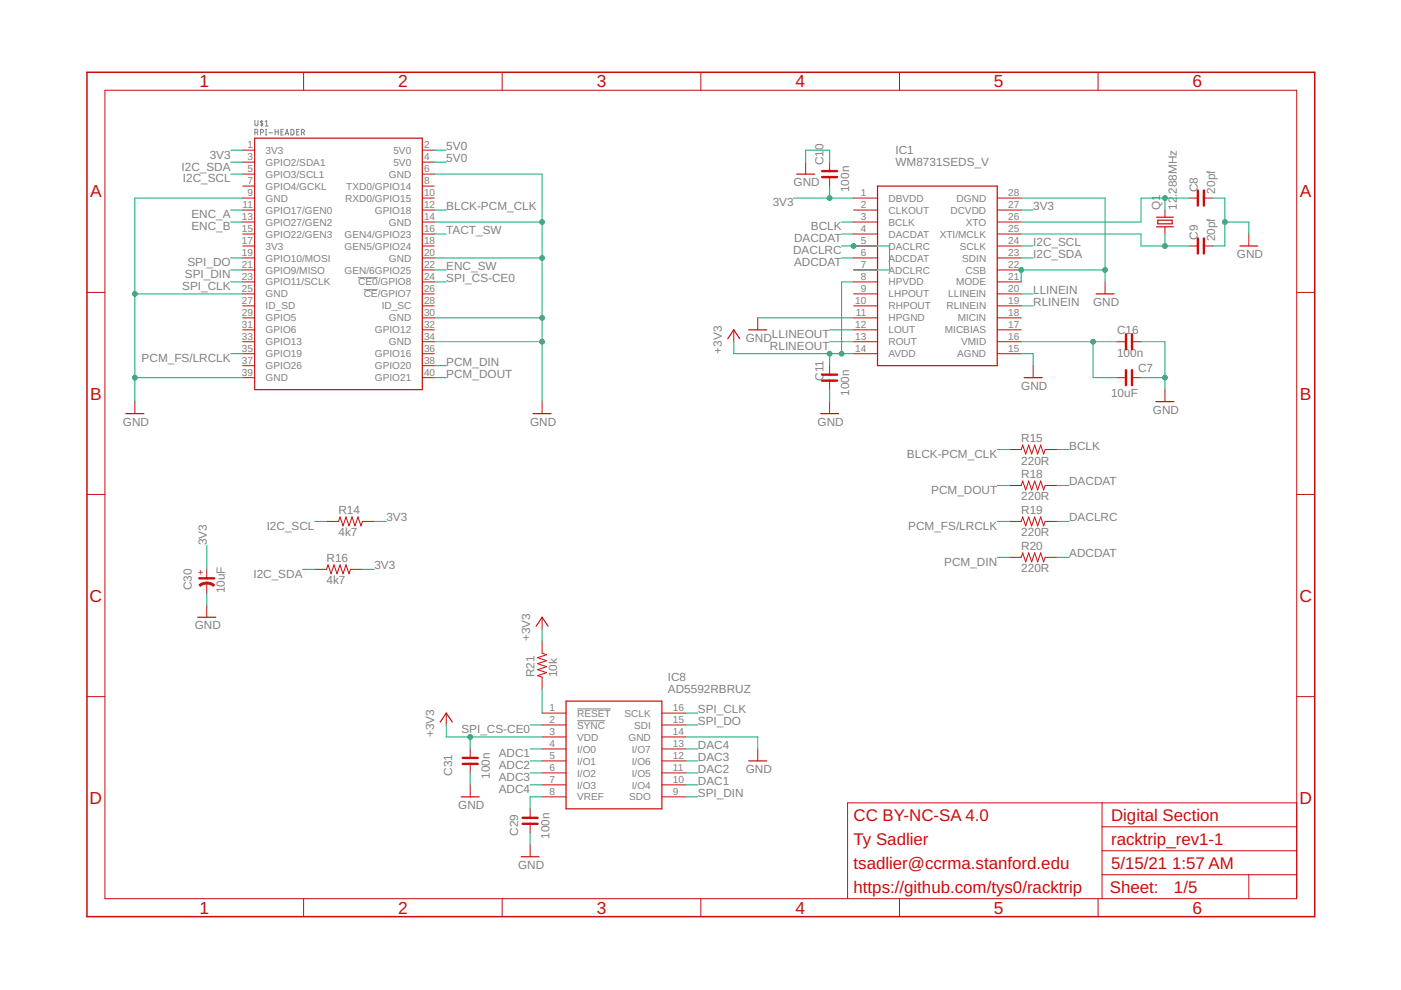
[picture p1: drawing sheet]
<svg xmlns="http://www.w3.org/2000/svg" width="297mm" height="210mm" viewBox="0 0 297 210" stroke-linecap="round" stroke-linejoin="round" font-family="sans-serif">
<g fill="none" stroke="#808080" stroke-width=".21">
<path d="M54 28.1h.5l.2-.3-.1-.2-.6-.2v1.2M54 25.5v.9l.3 .3 .4-.2v-1M54.4 28.1l.3 .5M55.2 28.1l.6-.1v-.4l-.6-.2v1.2M55.5 25.5v1.2M55.7 25.7h-.4l-.1 .2 .5 .5-.1 .2-.4-.1M56.2 25.8l.3-.3v1.2M56.2 26.7h.7M56.3 27.4h.2M56.3 28.6h.2M56.4 27.4v1.2M57 28.2h.8"/>
<path d="M58.3 27.4v1.2M58.3 28h.7M59 27.4v1.2M59.6 28h.3M60.1 27.4h-.5v1.2h.5M60.5 28.6l.3-1.2 .4 1.2M60.5 28.3h.6M61.7 27.4l.4 .1 .2 .1v.8l-.2 .2h-.4zM62.9 28h.4M63.4 27.4h-.5v1.2h.5M63.9 28.1l.6-.1v-.4l-.6-.2v1.2M64.3 28.1l.3 .5"/>
<path d="M75.9 58.9h4.2M77.1 61.4h3M122.4 150.3h7.1M122.4 152.8h5.9"/>
</g>
<g fill="none" stroke="#c90d0c" stroke-width=".25">
<path d="M54 29.3h35.5v53.3h-35.5zM168.9 36.9h3.8M186.1 39.5h25.3v38h-25.3zM245.2 46.1h3.6M245.2 48.1h3.6M245.5 46.7h3v.8h-3zM262.9 52.2h3.8M154.3 71.8l1.3-1.9 1.2 1.9M158.7 69.9h3.9M232.4 62.3h3.8M26.7 87.7h3.8M113 87.7h3.8"/>
<path d="M174 87.7h3.8M217.1 80.1h3.9M245.1 85.2h3.8M41.9 130.9h3.8M113.7 132.8l1.2-1.9 1.3 1.9M93.3 153.1l1.3-1.9 1.3 1.9M120 148.7h20.3v22.8h-20.3zM97.8 169h3.8M158.7 161.3h3.9M110.5 181.7h3.8"/>
</g>
<g fill="none" stroke="#c90d0c" stroke-width=".21">
<path d="M22.2 19.1h252.7v171.4h-252.7zM64.4 15.3v3.8M106.5 15.3v3.8M148.6 15.3v3.8M190.7 15.3v3.8M232.8 15.3v3.8M51.5 31.8h2.5M51.5 34.4h2.5M51.5 36.9h2.5M51.5 39.5h2.5M89.5 31.8h2.6M89.5 34.4h2.6"/>
<path d="M89.5 36.9h2.6M89.5 39.5h2.6M170.8 34.4v2.5M175.9 34.4v1.9M175.9 37.5v2M51.5 42h2.5M51.5 44.5h2.5M51.5 47.1h2.5M51.5 49.6h2.5M51.5 52.2h2.5M51.5 54.7h2.5M51.5 57.2h2.5"/>
<path d="M51.5 59.8h2.5M89.5 42h2.6M89.5 44.5h2.6M89.5 47.1h2.6M89.5 49.6h2.6M89.5 52.2h2.6M89.5 54.7h2.6M89.5 57.2h2.6M89.5 59.8h2.6M181 42h5.1M181 44.5h5.1M181 47.1h5.1"/>
<path d="M181 49.6h5.1M181 52.2h5.1M181 54.7h5.1M181 57.2h5.1M181 59.8h5.1M211.4 42h5.1M211.4 44.5h5.1M211.4 47.1h5.1M211.4 49.6h5.1M211.4 52.2h5.1M211.4 54.7h5.1M211.4 57.2h5.1"/>
<path d="M211.4 59.8h5.1M234.3 59.8v2.5M247 44.5v1.6M247 48.1v1.5M252.1 42h1.9M252.1 52.2h1.9M255.2 42h2M255.2 52.2h2M264.8 49.6v2.6M18.4 62h3.8M51.5 62.3h2.5M51.5 64.9h2.5"/>
<path d="M51.5 67.4h2.5M51.5 69.9h2.5M51.5 72.5h2.5M51.5 75h2.5M51.5 77.5h2.5M89.5 62.3h2.6M89.5 64.9h2.6M89.5 67.4h2.6M89.5 69.9h2.6M89.5 72.5h2.6M89.5 75h2.6M89.5 77.5h2.6"/>
<path d="M155.6 69.9v2.6M160.7 67.4v2.5M175.9 77.5v1.9M181 62.3h5.1M181 64.9h5.1M181 67.4h5.1M181 69.9h5.1M181 72.5h5.1M181 75h5.1M211.4 62.3h5.1M211.4 64.9h5.1M211.4 67.4h5.1"/>
<path d="M211.4 69.9h5.1M211.4 72.5h5.1M211.4 75h5.1M219.1 77.5v2.6M236.8 72.5h1.9M240 72.5h1.9M274.9 62h3.8M28.6 85.2v2.5M51.5 80.1h2.5M89.5 80.1h2.6M114.9 85.2v2.5M175.9 80.7v1.9"/>
<path d="M175.9 85.2v2.5M214 95.3h2.5l.3-.9 .7 1.9 .6-1.9 .6 1.9 .7-1.9 .6 1.9 .6-1.9 .7 1.9 .3-1h2.5M236.8 80.1h1.9M240 80.1h1.9M247 82.6v2.6M18.4 104.8h3.8M69.2 110.6h2.6l.3-1 .6 1.9 .7-1.9 .6 1.9 .6-1.9 .7 1.9 .6-1.9 .6 1.9 .4-.9h2.5M214 110.6h2.5l.3-1 .7 1.9 .6-1.9 .6 1.9 .7-1.9 .6 1.9 .6-1.9 .7 1.9 .3-.9h2.5M214 102.9h2.5l.3-.9 .7 1.9 .6-1.9 .6 1.9 .7-1.9 .6 1.9 .6-1.9 .7 1.9 .3-1h2.5M214 118.2h2.5l.3-1 .7 1.9 .6-1.9 .6 1.9 .7-1.9 .6 1.9 .6-1.9 .7 1.9 .3-.9h2.5M274.9 104.8h3.8M43.8 120.7v1.9"/>
<path d="M43.8 123.6v2.2M43.8 128.3v2.6M43.8 123.6l.1 .1M66.7 120.7h2.5l.4-.9 .6 1.9 .6-1.9 .7 1.9 .6-1.9 .6 1.9 .7-1.9 .6 1.9 .3-1h2.6M114.9 136v2.5l1 .3-1.9 .6 1.9 .7-1.9 .6 1.9 .7-1.9 .6 1.9 .6-1.9 .7 .9 .3v2.5M114.9 130.9v2.5M18.4 147.7h3.8M94.6 151.2v2.5M99.7 158.8v1.9M114.9 151.2h5.1M114.9 153.7h5.1M114.9 156.3h5.1"/>
<path d="M114.9 158.8h5.1M140.3 151.2h5.1M140.3 153.7h5.1M140.3 156.3h5.1M140.3 158.8h5.1M160.7 158.8v2.5M274.9 147.7h3.8M99.7 162v1.9M99.7 166.4v2.6M112.4 171.5v1.9M112.4 174.7v1.9M112.4 179.1v2.6"/>
<path d="M114.9 161.3h5.1M114.9 163.9h5.1M114.9 166.4h5.1M114.9 169h5.1M140.3 161.3h5.1M140.3 163.9h5.1M140.3 166.4h5.1M140.3 169h5.1M233.7 170.2v20.3M233.7 175.3h41.2M274.9 170.2h-95.2v20.3M64.4 190.5v3.9"/>
<path d="M106.5 190.5v3.9M148.6 190.5v3.9M190.7 190.5v3.9M232.8 190.5v3.9M233.7 185.5h41.2M233.7 180.4h41.2M264.8 185.5v5"/>
</g>
<g fill="none" stroke="#c90d0c" stroke-width=".51">
<path d="M174.3 36.3h3.2M174.3 37.5h3.2M254 40.4v3.2M254 50.6v3.1M255.2 40.4v3.2M255.2 50.6v3.1M174.3 79.4h3.2M238.7 70.9v3.1M238.7 78.5v3.2M240 70.9v3.1M240 78.5v3.2M174.3 80.7h3.2"/>
<path d="M42.2 122.6h3.2M98.1 160.7h3.2M98.1 162h3.2M110.8 173.4h3.2M110.8 174.7h3.2"/>
</g>
<path d="M18.4 15.3h260.3v179.1h-260.3z" fill="none" stroke="#c90d0c" stroke-width=".32"/>
<g fill="#c90d0c" stroke="#c90d0c" stroke-width=".21">
<path d="M43.8 123.4l.7 .1 1 .5-.3 .3-.6-.3-.8-.2z" fill-rule="evenodd"/>
<path d="M42.2 124l.6-.4 1-.2v.4l-.7 .2-.7 .3z" fill-rule="evenodd"/>
</g>
<g fill="none" stroke="#0dab76" stroke-width=".21">
<path d="M48.9 34.4h2.6M48.9 31.8h2.6M48.9 36.9h2.6M92.1 34.4h2.5M92.1 31.8h2.5M92.1 36.9h22.8v48.3M170.8 34.4v-2.6h5.1v2.6M175.9 39.5v2.5M48.9 54.7h2.6M48.9 44.5h2.6M48.9 57.2h2.6M48.9 47.1h2.6"/>
<path d="M48.9 59.8h2.6M51.5 42h-22.9v43.2M92.1 49.6h2.5M92.1 54.7h22.8M92.1 44.5h2.5M92.1 57.2h2.5M92.1 47.1h22.8M92.1 59.8h2.5M168.3 42h12.7M178.4 52.2h10.2v5h-7.6M178.4 49.6h2.6M178.4 54.7h2.6"/>
<path d="M178.4 47.1h2.6M181 59.8h-2.6v15.2M216.5 52.2h2.6M216.5 49.6h25.4v2.6h10.2M216.5 54.7h2.6M216.5 44.5h2.6M216.5 42h17.8v17.8M234.3 57.2h-17.8v2.6M247 42v2.5M247 49.6v2.6M252.1 42h-10.2v5.1h-25.4M257.2 42h2.5v10.2h-2.5"/>
<path d="M259.7 47.1h5.1v2.5M28.6 62.3h22.9M48.9 75h2.6M92.1 72.5h22.8M92.1 67.4h22.8M92.1 77.5h2.5M155.6 72.5v2.5h25.4M160.7 67.4h20.3M175.9 69.9h5.1M175.9 72.5h5.1M175.9 75v2.5M216.5 72.5h20.3"/>
<path d="M216.5 62.3h2.6M216.5 64.9h2.6M216.5 75h2.6v2.5M231.8 72.5v7.6h5M241.9 72.5h5.1v10.1M28.6 80.1h22.9M92.1 80.1h2.5M175.9 82.6v2.6M211.4 95.3h2.6M224.1 95.3h2.6M241.9 80.1h5.1M43.8 115.6v5.1"/>
<path d="M66.7 110.6h2.5M79.4 110.6h2.5M211.4 110.6h2.6M211.4 102.9h2.6M211.4 118.2h2.6M224.1 110.6h2.6M224.1 102.9h2.6M224.1 118.2h2.6M43.8 125.8v2.5M64.2 120.7h2.5M76.9 120.7h2.5M114.9 133.4v2.6"/>
<path d="M94.6 153.7v2.6h20.3M99.7 156.3v2.5M112.4 153.7h2.5M112.4 158.8h2.5M114.9 146.1v5.1M145.4 156.3h15.3v2.5M145.4 153.7h2.6M145.4 151.2h2.6M145.4 158.8h2.6M99.7 163.9v2.5M112.4 176.6v2.5M112.4 161.3h2.5"/>
<path d="M112.4 163.9h2.5M112.4 166.4h2.5M114.9 169h-2.5v2.5M145.4 169h2.6M145.4 161.3h2.6M145.4 163.9h2.6M145.4 166.4h2.6"/>
</g>
<g fill="#0dab76" stroke="#0dab76" stroke-width=".21">
<circle cx="247" cy="52.2" r=".51"/>
<circle cx="175.9" cy="42" r=".51"/>
<circle cx="216.5" cy="57.2" r=".51"/>
<circle cx="234.3" cy="57.2" r=".51"/>
<circle cx="247" cy="80.1" r=".51"/>
<circle cx="259.7" cy="47.1" r=".51"/>
<circle cx="28.6" cy="62.3" r=".51"/>
<circle cx="28.6" cy="80.1" r=".51"/>
<circle cx="114.9" cy="54.7" r=".51"/>
<circle cx="114.9" cy="47.1" r=".51"/>
<circle cx="114.9" cy="72.5" r=".51"/>
<circle cx="114.9" cy="67.4" r=".51"/>
<circle cx="231.8" cy="72.5" r=".51"/>
<circle cx="175.9" cy="75" r=".51"/>
<circle cx="178.4" cy="75" r=".51"/>
<circle cx="99.7" cy="156.3" r=".51"/>
<circle cx="247" cy="42" r=".51"/>
<circle cx="181" cy="52.2" r=".51"/>
</g>
<g font-size="3.7" fill="#c90d0c">
<text x="42.3" y="18.5">1</text>
<text x="84.4" y="18.5">2</text>
<text x="126.5" y="18.5">3</text>
<text x="168.6" y="18.5">4</text>
<text x="210.7" y="18.5">5</text>
<text x="252.9" y="18.5">6</text>
<text x="19.1" y="41.9">A</text>
<text x="275.6" y="41.9">A</text>
<text x="19.1" y="84.7">B</text>
<text x="275.6" y="84.7">B</text>
<text x="19" y="127.6">C</text>
<text x="275.5" y="127.6">C</text>
<text x="19" y="170.4">D</text>
<text x="275.5" y="170.4">D</text>
<text x="42.3" y="193.7">1</text>
<text x="84.4" y="193.7">2</text>
<text x="126.5" y="193.7">3</text>
<text x="168.6" y="193.7">4</text>
<text x="210.7" y="193.7">5</text>
<text x="252.9" y="193.7">6</text>
</g>
<g font-size="3.6" fill="#c90d0c">
<text x="181" y="179.1">Ty Sadlier</text>
<text x="181" y="174">CC BY-NC-SA 4.0</text>
<text x="235.6" y="179.1">racktrip_rev1-1</text>
<text x="235.6" y="174">Digital Section</text>
<text x="181" y="184.2">tsadlier@ccrma.stanford.edu</text>
<text x="235.6" y="184.2">5/15/21</text>
<text x="248.5" y="184.2">1:57 AM</text>
<text x="181" y="189.3">https://github.com/tys0/racktrip</text>
<text x="235.3" y="189.4">Sheet:</text>
<text x="248.9" y="189.3">1/5</text>
</g>
<g font-size="2.5" fill="#808080">
<text x="44.5" y="33.6">3V3</text>
<text x="94.6" y="31.8">5V0</text>
<text x="94.6" y="34.4">5V0</text>
<text x="174.6" y="35" transform="rotate(-90 174.6 35)">C1</text>
<text x="174.6" y="31.8" transform="rotate(-90 174.6 31.8)">0</text>
<text x="189.9" y="35.3">WM8731SEDS_V</text>
<text x="189.9" y="32.7">IC1</text>
<text x="38.5" y="36.2">I2C_SDA</text>
<text x="38.8" y="38.7">I2C_SCL</text>
<text x="168.3" y="39.5">GND</text>
<text x="180" y="40.7" transform="rotate(-90 180 40.7)">100n</text>
<text x="249.5" y="41.8" transform="rotate(-90 249.5 41.8)">.288MHz</text>
<text x="254" y="40.7" transform="rotate(-90 254 40.7)">C8</text>
<text x="257.7" y="41" transform="rotate(-90 257.7 41)">20pf</text>
<text x="40.6" y="46.3">ENC_A</text>
<text x="94.6" y="44.5">BLCK-PCM_CLK</text>
<text x="163.8" y="43.8">3V3</text>
<text x="219.1" y="44.5">3V3</text>
<text x="246" y="44.5" transform="rotate(-90 246 44.5)">Q1</text>
<text x="249.5" y="44.5" transform="rotate(-90 249.5 44.5)">12</text>
<text x="40.6" y="48.8">ENC_B</text>
<text x="94.6" y="49.6">TACT_SW</text>
<text x="168.2" y="53.9">DACLRC</text>
<text x="168.4" y="51.4">DACDAT</text>
<text x="171.9" y="48.8">BCLK</text>
<text x="219.1" y="52.1">I2C_SCL</text>
<text x="254" y="50.9" transform="rotate(-90 254 50.9)">C9</text>
<text x="257.7" y="51.2" transform="rotate(-90 257.7 51.2)">20pf</text>
<text x="39.2" y="59">SPI_DIN</text>
<text x="39.7" y="56.5">SPI_DO</text>
<text x="94.6" y="59.8">SPI_CS-CE0</text>
<text x="94.6" y="57.2">ENC_SW</text>
<text x="168.4" y="56.5">ADCDAT</text>
<text x="219.1" y="54.7">I2C_SDA</text>
<text x="262.2" y="54.7">GND</text>
<text x="38.6" y="61.5">SPI_CLK</text>
<text x="219.1" y="62.3">LLINEIN</text>
<text x="219.1" y="64.8">RLINEIN</text>
<text x="231.8" y="64.8">GND</text>
<text x="163.7" y="71.7">LLINEOUT</text>
<text x="236.8" y="70.9">C16</text>
<text x="30" y="76.8">PCM_FS/LRCLK</text>
<text x="94.6" y="77.5">PCM_DIN</text>
<text x="153" y="75" transform="rotate(-90 153 75)">+3V3</text>
<text x="158.1" y="72.5">GND</text>
<text x="163.3" y="74.2">RLINEOUT</text>
<text x="236.8" y="75.6">100n</text>
<text x="94.6" y="80.1">PCM_DOUT</text>
<text x="174.6" y="80.7" transform="rotate(-90 174.6 80.7)">C11</text>
<text x="180" y="83.9" transform="rotate(-90 180 83.9)">100n</text>
<text x="216.5" y="82.6">GND</text>
<text x="241.3" y="78.8">C7</text>
<text x="235.6" y="84.2">10uF</text>
<text x="244.5" y="87.7">GND</text>
<text x="26.1" y="90.2">GND</text>
<text x="112.4" y="90.2">GND</text>
<text x="173.3" y="90.2">GND</text>
<text x="216.5" y="93.7">R15</text>
<text x="226.7" y="95.3">BCLK</text>
<text x="192.3" y="97.1">BLCK-PCM_CLK</text>
<text x="216.5" y="98.5">220R</text>
<text x="216.5" y="101.3">R18</text>
<text x="197.4" y="104.7">PCM_DOUT</text>
<text x="216.5" y="106.1">220R</text>
<text x="226.7" y="102.9">DACDAT</text>
<text x="56.5" y="112.3">I2C_SCL</text>
<text x="71.8" y="113.7">4k7</text>
<text x="71.8" y="109">R14</text>
<text x="81.9" y="110.6">3V3</text>
<text x="192.6" y="112.3">PCM_FS/LRCLK</text>
<text x="216.5" y="113.7">220R</text>
<text x="216.5" y="109">R19</text>
<text x="226.7" y="110.6">DACLRC</text>
<text x="43.8" y="115.6" transform="rotate(-90 43.8 115.6)">3V3</text>
<text x="69.2" y="119.1">R16</text>
<text x="200.2" y="119.9">PCM_DIN</text>
<text x="216.5" y="116.6">R20</text>
<text x="226.7" y="118.2">ADCDAT</text>
<text x="40.7" y="125.2" transform="rotate(-90 40.7 125.2)">C30</text>
<text x="47.6" y="125.8" transform="rotate(-90 47.6 125.8)">10uF</text>
<text x="53.7" y="122.5">I2C_SDA</text>
<text x="69.2" y="123.9">4k7</text>
<text x="79.4" y="120.7">3V3</text>
<text x="216.5" y="121.3">220R</text>
<text x="41.3" y="133.4">GND</text>
<text x="112.4" y="135.9" transform="rotate(-90 112.4 135.9)">+3V3</text>
<text x="113.4" y="143.6" transform="rotate(-90 113.4 143.6)">R21</text>
<text x="118.1" y="143.6" transform="rotate(-90 118.1 143.6)">10k</text>
<text x="141.6" y="147">AD5592RBRUZ</text>
<text x="141.6" y="144.5">IC8</text>
<text x="97.8" y="155.5">SPI_CS-CE0</text>
<text x="148" y="153.7">SPI_DO</text>
<text x="148" y="151.2">SPI_CLK</text>
<text x="92.1" y="156.3" transform="rotate(-90 92.1 156.3)">+3V3</text>
<text x="105.7" y="160.6">ADC1</text>
<text x="148" y="161.3">DAC3</text>
<text x="148" y="158.8">DAC4</text>
<text x="95.9" y="164.5" transform="rotate(-90 95.9 164.5)">C31</text>
<text x="103.8" y="165.1" transform="rotate(-90 103.8 165.1)">100n</text>
<text x="105.7" y="163.1">ADC2</text>
<text x="105.7" y="165.7">ADC3</text>
<text x="148" y="166.4">DAC1</text>
<text x="148" y="163.9">DAC2</text>
<text x="158.1" y="163.9">GND</text>
<text x="97.2" y="171.5">GND</text>
<text x="105.7" y="168.2">ADC4</text>
<text x="148" y="169">SPI_DIN</text>
<text x="109.9" y="177.2" transform="rotate(-90 109.9 177.2)">C29</text>
<text x="116.5" y="177.8" transform="rotate(-90 116.5 177.8)">100n</text>
<text x="109.9" y="184.2">GND</text>
</g>
<g font-size="2.1" fill="#808080">
<text x="52.4" y="31.5">1</text>
<text x="52.4" y="34">3</text>
<text x="56.3" y="32.6">3V3</text>
<text x="56.3" y="35.1">GPIO2/SDA1</text>
<text x="83.4" y="32.6">5V0</text>
<text x="83.4" y="35.1">5V0</text>
<text x="89.9" y="31.5">2</text>
<text x="89.9" y="34">4</text>
<text x="52.4" y="36.6">5</text>
<text x="52.4" y="39.1">7</text>
<text x="52.4" y="41.6">9</text>
<text x="56.3" y="37.7">GPIO3/SCL1</text>
<text x="56.3" y="40.2">GPIO4/GCKL</text>
<text x="73.4" y="40.2">TXD0/GPIO14</text>
<text x="82.5" y="37.7">GND</text>
<text x="89.9" y="36.6">6</text>
<text x="89.9" y="39.1">8</text>
<text x="89.9" y="41.6">10</text>
<text x="182.5" y="41.6">1</text>
<text x="213.8" y="41.6">28</text>
<text x="51.3" y="46.7">13</text>
<text x="51.4" y="44.2">11</text>
<text x="56.3" y="42.8">GND</text>
<text x="56.3" y="45.3">GPIO17/GEN0</text>
<text x="56.3" y="47.8">GPIO27/GEN2</text>
<text x="73.2" y="42.8">RXD0/GPIO15</text>
<text x="79.5" y="45.3">GPIO18</text>
<text x="82.5" y="47.8">GND</text>
<text x="89.9" y="44.2">12</text>
<text x="89.9" y="46.7">14</text>
<text x="182.5" y="44.2">2</text>
<text x="182.5" y="46.7">3</text>
<text x="188.4" y="42.8">DBVDD</text>
<text x="188.4" y="45.3">CLKOUT</text>
<text x="188.4" y="47.8">BCLK</text>
<text x="201.5" y="45.3">DCVDD</text>
<text x="202.8" y="42.8">DGND</text>
<text x="204.7" y="47.8">XTO</text>
<text x="213.8" y="44.2">27</text>
<text x="213.8" y="46.7">26</text>
<text x="51.3" y="49.3">15</text>
<text x="51.3" y="51.8">17</text>
<text x="56.3" y="50.4">GPIO22/GEN3</text>
<text x="56.3" y="52.9">3V3</text>
<text x="73.1" y="50.4">GEN4/GPIO23</text>
<text x="73.1" y="52.9">GEN5/GPIO24</text>
<text x="89.9" y="49.3">16</text>
<text x="89.9" y="51.8">18</text>
<text x="182.5" y="49.3">4</text>
<text x="182.5" y="51.8">5</text>
<text x="188.4" y="50.4">DACDAT</text>
<text x="188.4" y="52.9">DACLRC</text>
<text x="199.2" y="50.4">XTI/MCLK</text>
<text x="203.5" y="52.9">SCLK</text>
<text x="213.8" y="49.3">25</text>
<text x="213.8" y="51.8">24</text>
<text x="51.3" y="54.3">19</text>
<text x="51.3" y="56.9">21</text>
<text x="51.3" y="59.4">23</text>
<text x="56.3" y="55.4">GPIO10/MOSI</text>
<text x="56.3" y="58">GPIO9/MISO</text>
<text x="73.1" y="58">GEN/6GPIO25</text>
<text x="82.5" y="55.5">GND</text>
<text x="89.9" y="54.3">20</text>
<text x="89.9" y="56.9">22</text>
<text x="89.9" y="59.4">24</text>
<text x="182.5" y="54.3">6</text>
<text x="182.5" y="56.9">7</text>
<text x="182.5" y="59.4">8</text>
<text x="188.4" y="55.4">ADCDAT</text>
<text x="188.4" y="58">ADCLRC</text>
<text x="204" y="55.5">SDIN</text>
<text x="204.7" y="58">CSB</text>
<text x="213.8" y="54.3">23</text>
<text x="213.8" y="56.9">22</text>
<text x="213.8" y="59.4">21</text>
<text x="51.3" y="62">25</text>
<text x="51.3" y="64.5">27</text>
<text x="56.3" y="60.5">GPIO11/SCLK</text>
<text x="56.3" y="63.1">GND</text>
<text x="56.3" y="65.6">ID_SD</text>
<text x="75.9" y="60.5">CE0/GPIO8</text>
<text x="77.1" y="63.1">CE/GPIO7</text>
<text x="80.9" y="65.6">ID_SC</text>
<text x="89.9" y="62">26</text>
<text x="89.9" y="64.5">28</text>
<text x="181.3" y="64.5">10</text>
<text x="182.5" y="62">9</text>
<text x="188.4" y="60.5">HPVDD</text>
<text x="188.4" y="63.1">LHPOUT</text>
<text x="188.4" y="65.6">RHPOUT</text>
<text x="200.7" y="65.6">RLINEIN</text>
<text x="201" y="63.1">LLINEIN</text>
<text x="202.7" y="60.5">MODE</text>
<text x="213.8" y="62">20</text>
<text x="213.8" y="64.5">19</text>
<text x="51.3" y="67">29</text>
<text x="51.3" y="69.6">31</text>
<text x="56.3" y="68.1">GPIO5</text>
<text x="56.3" y="70.7">GPIO6</text>
<text x="79.5" y="70.7">GPIO12</text>
<text x="82.5" y="68.1">GND</text>
<text x="89.9" y="67">30</text>
<text x="89.9" y="69.6">32</text>
<text x="181.3" y="69.6">12</text>
<text x="181.5" y="67">11</text>
<text x="188.4" y="68.1">HPGND</text>
<text x="188.4" y="70.7">LOUT</text>
<text x="200.3" y="70.7">MICBIAS</text>
<text x="203.1" y="68.1">MICIN</text>
<text x="213.8" y="67">18</text>
<text x="213.8" y="69.6">17</text>
<text x="51.3" y="72.1">33</text>
<text x="51.3" y="74.6">35</text>
<text x="51.3" y="77.2">37</text>
<text x="56.3" y="73.2">GPIO13</text>
<text x="56.3" y="75.8">GPIO19</text>
<text x="79.5" y="75.8">GPIO16</text>
<text x="82.5" y="73.2">GND</text>
<text x="89.9" y="72.1">34</text>
<text x="89.9" y="74.6">36</text>
<text x="89.9" y="77.2">38</text>
<text x="181.3" y="72.1">13</text>
<text x="181.3" y="74.6">14</text>
<text x="188.4" y="73.2">ROUT</text>
<text x="188.4" y="75.8">AVDD</text>
<text x="202.9" y="75.8">AGND</text>
<text x="203.8" y="73.2">VMID</text>
<text x="213.8" y="72.1">16</text>
<text x="213.8" y="74.6">15</text>
<text x="51.3" y="79.7">39</text>
<text x="56.3" y="78.3">GPIO26</text>
<text x="56.3" y="80.8">GND</text>
<text x="79.5" y="78.3">GPIO20</text>
<text x="79.5" y="80.8">GPIO21</text>
<text x="89.9" y="79.7">40</text>
<text x="116.5" y="150.8">1</text>
<text x="116.5" y="153.4">2</text>
<text x="116.5" y="155.9">3</text>
<text x="122.4" y="151.9">RESET</text>
<text x="122.4" y="154.5">SYNC</text>
<text x="132.4" y="151.9">SCLK</text>
<text x="134.4" y="154.5">SDI</text>
<text x="142.7" y="150.8">16</text>
<text x="142.7" y="153.4">15</text>
<text x="142.7" y="155.9">14</text>
<text x="116.5" y="158.4">4</text>
<text x="116.5" y="161">5</text>
<text x="122.4" y="157">VDD</text>
<text x="122.4" y="159.6">I/O0</text>
<text x="133.3" y="157">GND</text>
<text x="134" y="159.6">I/O7</text>
<text x="142.7" y="158.4">13</text>
<text x="142.7" y="161">12</text>
<text x="116.5" y="163.5">6</text>
<text x="116.5" y="166.1">7</text>
<text x="122.4" y="162.1">I/O1</text>
<text x="122.4" y="164.6">I/O2</text>
<text x="122.4" y="167.2">I/O3</text>
<text x="134" y="162.1">I/O6</text>
<text x="134" y="164.6">I/O5</text>
<text x="134" y="167.2">I/O4</text>
<text x="142.7" y="163.5">11</text>
<text x="142.7" y="166.1">10</text>
<text x="116.5" y="168.6">8</text>
<text x="122.4" y="169.7">VREF</text>
<text x="133.4" y="169.7">SDO</text>
<text x="142.7" y="168.6">9</text>
</g>
<text font-size="2" fill="#c90d0c" x="43.2" y="122" transform="rotate(-90 43.2 122)">+</text>
</svg>
